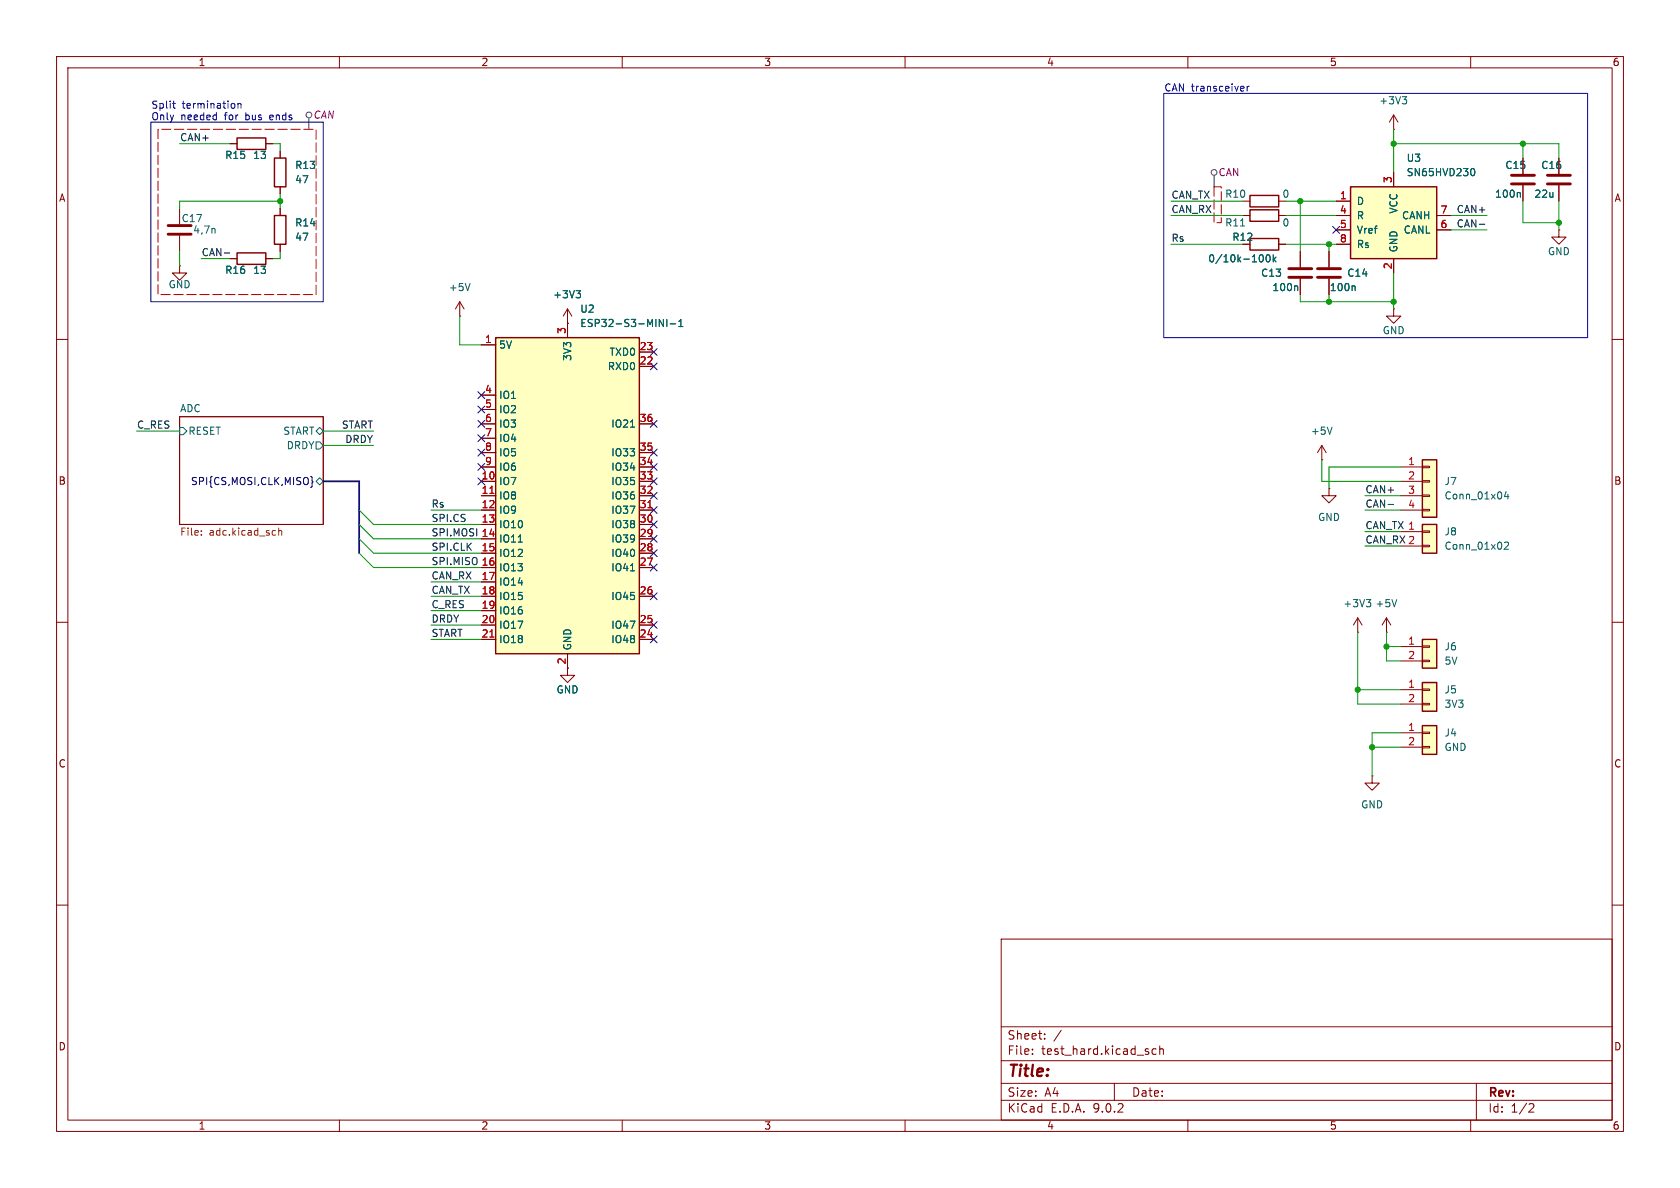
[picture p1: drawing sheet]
<svg xmlns="http://www.w3.org/2000/svg" width="297mm" height="210mm" viewBox="0 0 297 210" stroke-linecap="round" stroke-linejoin="round" font-family="sans-serif">
<g fill="none" stroke="#840000" stroke-width=".18">
<path d="M10 10h277v190h-277zM12 12h273v186h-273zM60 10v2M110 10v2M160 10v2M210 10v2M260 10v2M31.7 36.8v2.8M40.6 25.4h1.3M47 25.4h1.3M49.5 26.7v1.2M49.5 33v1.3"/>
<path d="M49.5 36.8v1.3M269.2 27.9v2.8M269.2 32.8v2.8M275.6 27.9v2.8M275.6 32.8v2.8M31.7 47v1.3h1.3l-1.3 1.2-1.2-1.2h1.2M31.7 47h.1M31.7 41.7v2.8M40.6 45.7h1.3M47 45.7h1.3M49.5 43.2v1.3M81.3 55.9h.1"/>
<path d="M81.3 53.3l-.8 1.3M81.3 53.3l.7 1.3M81.3 53.3v2.6M275.6 40.6v1.3h1.3l-1.3 1.3-1.3-1.3h1.3M275.6 40.6h.1M10 60h2M31.7 73.7h25.4v19h-25.4zM285 60h2M10 110h2M285 110h2M10 160h2M177 166h108v32h-108z"/>
<path d="M285 160h2M60 198v2M110 198v2M160 198v2M177 194.5h108M177 191.5h108M177 187.5h108M177 181.5h108M182.5 186.3v.1M182.5 185.5v.1M184.7 183.6v.1M184.7 182.8v.1"/>
<path d="M187.6 182.1l-1.3 2M197 191.5v3M204.4 185.5l-.4-.1-.3 .3v.4l.1 .2h.6M205 185.5l.2-.1 .4 .1 .1 .9M205 184.9v1.5M210 198v2M260 198v2M261 191.5v6.5M270.5 195.1l.5 .1 .2 .3-1 1.1h1"/>
</g>
<path d="M268.6 34l.2 .2v.7M38 40.4v.8M83.1 50.1l-.4 1.3M31.7 75.6h.7l.6 .6-.6 .6h-.7zM55.9 76.2l.6-.6 .6 .6-.6 .6zM55.9 78.1h.6l.6 .6-.6 .7h-.6zM55.9 85.1l.6-.6 .6 .6-.6 .6z" fill="none" stroke="#006464" stroke-width=".18"/>
<path d="M54.9 84.2l.3 .2v.6l.1 .2-.1 .2v.6l-.3 .2" fill="none" stroke="#000084" stroke-width=".18"/>
<path d="M35.6 94.5v.1M35.6 93.8v.2M48.6 93.8h.1M48.7 94.6h-.1M49.3 93.3v1.3M49.3 93.9l.1-.1h.4v.8" fill="none" stroke="#725600" stroke-width=".18"/>
<path d="M41.9 24.4h5.1v2h-5.1zM48.5 27.9h2v5.1h-2zM48.5 38.1h2v5.1h-2zM41.9 44.7h5.1v2h-5.1z" fill="none" stroke="#840000" stroke-width=".25"/>
<path d="M29.7 39.9h4.1M267.2 31h4.1M267.2 32.5h4.1M273.6 31h4M273.6 32.5h4M29.7 41.4h4.1" fill="none" stroke="#840000" stroke-width=".51"/>
<path d="M238.8 33h15.2v12.7h-15.2z" fill="#ffffc2"/>
<path d="M238.8 33h15.2v12.7h-15.2zM221 42.2h5.1v2h-5.1z" fill="none" stroke="#840000" stroke-width=".25"/>
<g fill="none" stroke="#840000" stroke-width=".18">
<path d="M236.2 35.6h2.6M236.2 38.1h2.6M246.4 30.5v2.5M254 38.1h2.5M100.3 57.2h.1M100.3 54.6l-.7 1.3M100.3 54.6l.8 1.3M100.3 54.6v2.6M226.1 43.2h1.2M236.2 40.6h2.6M236.2 43.2h2.6M246.4 45.7v2.6"/>
<path d="M254 40.6h2.5M100.3 118.1v1.3h1.3l-1.3 1.3-1.2-1.3h1.2M242.6 137.2v1.2h1.2l-1.2 1.3-1.3-1.3h1.3M242.6 137.2h.1"/>
</g>
<path d="M260.2 29.9l.1-.1a.68 .68 0 0 1 .4 .6 .68 .68 0 0 1-.4 .7l-.1-.1M101.8 51.4h.8l-.4 .5M102.4 51.9l.2 .2v.3l-.2 .2M222.8 45.1l.1-.1a.68 .68 0 0 1 .5 .7 .68 .68 0 0 1-.5 .6l-.1-.1M224 45.1l.1-.1a.68 .68 0 0 1 .5 .7 .68 .68 0 0 1-.5 .6 .84 .84 0 0 1-.1-1.2zM225.1 45v1.3M225.2 45.8l.4 .5M225.6 45.5l-.5 .4" fill="none" stroke="#006464" stroke-width=".18"/>
<path d="M251.5 81.3h2.5v10.1h-2.5z" fill="#ffffc2"/>
<path d="M251.5 81.3h2.5v10.1h-2.5z" fill="none" stroke="#840000" stroke-width=".25"/>
<path d="M247.6 82.6h3.9M247.6 85.1h3.9M247.6 87.6h3.9M247.6 90.2h3.9M251.5 82.4h1.2v.3h-1.2zM251.5 85h1.2v.2h-1.2zM251.5 87.5h1.2v.3h-1.2zM251.5 90h1.2v.3h-1.2z" fill="none" stroke="#840000" stroke-width=".18"/>
<path d="M266.3 86.9l-.3 .9h.8M266.6 87.4v.8" fill="none" stroke="#006464" stroke-width=".18"/>
<path d="M251.5 92.7h2.5v5.1h-2.5z" fill="#ffffc2"/>
<path d="M251.5 92.7h2.5v5.1h-2.5z" fill="none" stroke="#840000" stroke-width=".25"/>
<path d="M247.6 94h3.9M247.6 96.5h3.9M251.5 93.9h1.2v.2h-1.2zM251.5 96.4h1.2v.2h-1.2z" fill="none" stroke="#840000" stroke-width=".18"/>
<path d="M266 96l.4-.2 .3 .4-.8 .9h.8" fill="none" stroke="#006464" stroke-width=".18"/>
<path d="M87.6 59.7h25.4v55.9h-25.4z" fill="#ffffc2"/>
<path d="M87.6 59.7h25.4v55.9h-25.4z" fill="none" stroke="#840000" stroke-width=".25"/>
<g fill="none" stroke="#840000" stroke-width=".18">
<path d="M100.3 57.2v2.5M85.1 61h2.5M85.1 69.9h2.5M85.1 72.4h2.5M85.1 74.9h2.5M85.1 77.5h2.5M113 74.9h2.6M113 62.2h2.6M113 64.8h2.6M85.1 80h2.5M85.1 82.6h2.5M85.1 85.1h2.5"/>
<path d="M85.1 87.6h2.5M85.1 90.2h2.5M85.1 92.7h2.5M85.1 95.3h2.5M85.1 97.8h2.5M113 80h2.6M113 82.6h2.6M113 85.1h2.6M113 87.6h2.6M113 90.2h2.6M113 92.7h2.6M113 95.3h2.6"/>
<path d="M113 97.8h2.6M85.1 100.3h2.5M85.1 102.9h2.5M85.1 105.4h2.5M85.1 108h2.5M85.1 110.5h2.5M85.1 113h2.5M100.3 115.6v2.5M113 100.3h2.6M113 105.4h2.6M113 110.5h2.6M113 113h2.6"/>
<path d="M240 111.8h.1M240 109.2l-.7 1.3M240 109.2l.8 1.3M240 109.2v2.6M245.1 111.8h.1M245.1 109.2l-.8 1.3M245.1 109.2l.8 1.3M245.1 109.2v2.6"/>
</g>
<path d="M86.6 87.2h.7M114.5 89.8h.8M86.6 112.6h.7" fill="none" stroke="#a90000" stroke-width=".18"/>
<path d="M116.6 56.5l.7 1.2v-1.2M117.9 56.5v1.2M118.5 57.2h1M120 57.7h.7M120 56.8l.4-.3v1.2M111.5 75.5h.7M91.6 95.8h.8M111.5 100.9h.7M241.5 106h.8l-.4 .5M242.1 106.5l.2 .2v.3l-.2 .3M246.9 106l-.4 1.3" fill="none" stroke="#006464" stroke-width=".18"/>
<path d="M251.5 128.3h2.5v5.1h-2.5z" fill="#ffffc2"/>
<path d="M251.5 128.3h2.5v5.1h-2.5z" fill="none" stroke="#840000" stroke-width=".25"/>
<path d="M247.6 129.5h3.9M247.6 132.1h3.9M251.5 129.4h1.2v.3h-1.2zM251.5 132h1.2v.2h-1.2z" fill="none" stroke="#840000" stroke-width=".18"/>
<path d="M251.5 120.7h2.5v5h-2.5z" fill="#ffffc2"/>
<path d="M251.5 120.7h2.5v5h-2.5z" fill="none" stroke="#840000" stroke-width=".25"/>
<path d="M247.6 121.9h3.9M247.6 124.5h3.9M251.5 121.8h1.2v.2h-1.2zM251.5 124.3h1.2v.3h-1.2z" fill="none" stroke="#840000" stroke-width=".18"/>
<path d="M251.5 113h2.5v5.1h-2.5z" fill="#ffffc2"/>
<path d="M221 37.1h5.1v2h-5.1zM221 34.5h5.1v2.1h-5.1zM251.5 113h2.5v5.1h-2.5z" fill="none" stroke="#840000" stroke-width=".25"/>
<g fill="none" stroke="#840000" stroke-width=".18">
<path d="M40.6 25.4h1.3M47 25.4h1.3M49.5 26.7v1.2M49.5 33v1.3M49.5 36.8v1.3M219.7 38.1h1.3M219.7 35.6h1.3M226.1 38.1h1.2M226.1 35.6h1.2M236.2 38.1h2.6M236.2 35.6h2.6M246.4 22.9h.1"/>
<path d="M246.4 20.3l-.8 1.3M246.4 20.3l.7 1.3M246.4 20.3v2.6M246.4 30.5v2.5M254 38.1h2.5M269.2 27.9v2.8M269.2 32.8v2.8M275.6 27.9v2.8M275.6 32.8v2.8M40.6 45.7h1.3M47 45.7h1.3M49.5 43.2v1.3"/>
<path d="M100.3 57.2h.1M100.3 57.2v2.5M226.1 43.2h1.2M229.9 44.5v2.7M229.9 49.3v2.8M234.9 44.5v2.7M234.9 49.3v2.8M236.2 40.6h2.6M236.2 43.2h2.6M246.4 54.6v1.3h1.2l-1.2 1.3-1.3-1.3h1.3M246.4 54.6h.1M246.4 45.7v2.6"/>
<path d="M254 40.6h2.5M85.1 61h2.5M85.1 69.9h2.5M85.1 72.4h2.5M85.1 74.9h2.5M85.1 77.5h2.5M113 74.9h2.6M113 62.2h2.6M113 64.8h2.6M233.7 78.7l-.8 1.3M233.7 78.7l.7 1.3M233.7 78.7v2.6"/>
<path d="M85.1 80h2.5M85.1 82.6h2.5M85.1 85.1h2.5M85.1 87.6h2.5M85.1 90.2h2.5M85.1 92.7h2.5M85.1 95.3h2.5M85.1 97.8h2.5M113 80h2.6M113 82.6h2.6M113 85.1h2.6M113 87.6h2.6"/>
<path d="M113 90.2h2.6M113 92.7h2.6M113 95.3h2.6M113 97.8h2.6M233.7 81.3h.1M234.9 86.4v1.2h1.3l-1.3 1.3-1.2-1.3h1.2M234.9 86.4h.1M85.1 100.3h2.5M85.1 102.9h2.5M85.1 105.4h2.5M85.1 108h2.5M85.1 110.5h2.5"/>
<path d="M85.1 113h2.5M100.3 115.6v2.5M113 100.3h2.6M113 105.4h2.6M113 110.5h2.6M113 113h2.6M247.6 114.3h3.9M247.6 116.8h3.9M251.5 114.2h1.2v.2h-1.2zM251.5 116.7h1.2v.3h-1.2z"/>
</g>
<g fill="none" stroke="#006464" stroke-width=".18">
<path d="M247.9 17.1h.8l-.4 .5M248.4 17.6l.3 .2v.3l-.3 .3M219.3 39.9h.7M260.2 29.9l.1-.1a.68 .68 0 0 1 .4 .6 .68 .68 0 0 1-.4 .7l-.1-.1M268.6 34l.2 .2v.7M101.8 51.4h.8l-.4 .5M102.4 51.9l.2 .2v.3l-.2 .2M116.6 56.5l.7 1.2v-1.2M117.9 56.5v1.2M118.5 57.2h1M120 57.7h.7M120 56.8l.4-.3v1.2"/>
<path d="M222.8 45.1l.1-.1a.68 .68 0 0 1 .5 .7 .68 .68 0 0 1-.5 .6l-.1-.1M224 45.1l.1-.1a.68 .68 0 0 1 .5 .7 .68 .68 0 0 1-.5 .6 .84 .84 0 0 1-.1-1.2zM225.1 45v1.3M225.2 45.8l.4 .5M225.6 45.5l-.5 .4M229.2 50.5l.2 .2v.7M239.4 50.5l.2 .2v.7M111.5 75.5h.7M235.5 75.5l-.4 1.3M91.6 95.8h.8M111.5 100.9h.7"/>
</g>
<path d="M227.8 47.5h4.1M227.8 49h4.1M232.9 47.5h4.1M232.9 49h4.1" fill="none" stroke="#840000" stroke-width=".51"/>
<g fill="none" stroke="#484848" stroke-width=".18">
<path d="M54.6 20.8v2.1M214.6 31v2"/>
<circle cx="54.6" cy="20.3" r=".51"/>
<circle cx="214.6" cy="30.5" r=".51"/>
</g>
<path d="M27.9 22.9v29.2h28v-29.2h-28M214.6 33v6.4h1.3v-6.4h-1.3" fill="none" stroke="#f00" stroke-width=".18" stroke-dasharray="1.7 .6"/>
<path d="M261.5 39.6h1M39.7 44.7h.9M245.4 89.2h1" fill="none" stroke="#0f0f0f" stroke-width=".18"/>
<path d="M57.1 85.1h6.4v12.7" fill="none" stroke="#000084" stroke-width=".3"/>
<g fill="none" stroke="#009600" stroke-width=".18">
<path d="M31.7 25.4h8.9M48.3 25.4h1.2v1.3M49.5 35.6h-17.8v1.2M49.5 34.3v2.5M207 35.6h12.7M207 38.1h12.7M227.3 35.6h8.9M227.3 38.1h8.9M229.9 35.6v8.9M246.4 22.9v7.6M246.4 25.4h29.2v2.5M256.5 38.1h6.4"/>
<path d="M269.2 25.4v2.5M269.2 35.6v3.8h6.4M275.6 35.6v5M31.7 44.5v2.5M35.6 45.7h5M49.5 44.5v1.2h-1.2M81.3 55.9v5.1h3.8M207 43.2h12.7M227.3 43.2h8.9M229.9 52.1v1.2h16.5M234.9 43.2v1.3M234.9 52.1v1.2"/>
<path d="M246.4 48.3v6.3M256.5 40.6h6.4M24.1 76.2h7.6M57.1 76.2h8.9M57.1 78.7h8.9M63.5 97.8l2.5 2.5h19.1M63.5 95.3l2.5 2.5h19.1M63.5 90.2l2.5 2.5h19.1M63.5 92.7l2.5 2.6h19.1M76.2 90.2h8.9M233.7 81.3v3.8h13.9M241.3 90.2h6.3"/>
<path d="M241.3 87.6h6.3M241.3 94h6.3M241.3 96.5h6.3M247.6 82.6h-12.7v3.8M76.2 105.4h8.9M76.2 102.9h8.9M76.2 108h8.9M76.2 113h8.9M76.2 110.5h8.9M240 111.8v12.7h7.6M245.1 114.3h2.5M245.1 111.8v5h2.5"/>
<path d="M240 121.9h7.6M242.6 132.1h5M247.6 129.5h-5v7.7"/>
</g>
<g fill="none" stroke="#000084" stroke-width=".18">
<path d="M235.6 40l1.2 1.2M236.8 40l-1.2 1.2M84.5 71.8l1.2 1.2M84.5 76.9l1.2 1.2M84.5 74.3l1.2 1.2M84.5 69.2l1.2 1.3M84.5 79.4l1.2 1.2M85.7 71.8l-1.2 1.2M85.7 76.9l-1.2 1.2M85.7 74.3l-1.2 1.2M85.7 69.2l-1.2 1.3M85.7 79.4l-1.2 1.2"/>
<path d="M115 64.2l1.2 1.2M115 79.4l1.2 1.2M115 61.6l1.2 1.2M115 74.3l1.2 1.2M116.2 64.2l-1.2 1.2M116.2 79.4l-1.2 1.2M116.2 61.6l-1.2 1.2M116.2 74.3l-1.2 1.2M84.5 81.9l1.2 1.3M84.5 84.5l1.2 1.2M85.7 81.9l-1.2 1.3M85.7 84.5l-1.2 1.2"/>
<path d="M115 84.5l1.2 1.2M115 81.9l1.2 1.3M115 92.1l1.2 1.2M115 87l1.2 1.2M115 99.7l1.2 1.2M115 94.6l1.2 1.3M115 89.6l1.2 1.2M115 97.2l1.2 1.2M116.2 84.5l-1.2 1.2M116.2 81.9l-1.2 1.3M116.2 92.1l-1.2 1.2M116.2 87l-1.2 1.2"/>
<path d="M116.2 99.7l-1.2 1.2M116.2 94.6l-1.2 1.3M116.2 89.6l-1.2 1.2M116.2 97.2l-1.2 1.2M115 104.8l1.2 1.2M115 109.9l1.2 1.2M115 112.4l1.2 1.2M116.2 104.8l-1.2 1.2M116.2 109.9l-1.2 1.2M116.2 112.4l-1.2 1.2"/>
</g>
<path d="M30.5 18.3h.5M30.7 17.9v1.1l.3 .1M41.4 18.3l.1 .2-.1 .6M42.1 18.4l.2-.1h.3v.8M42.1 18.3v.8M205.7 16.5h75v43.2h-75zM219.7 15.2l.2 .4-.6 .1M219.9 16l-.2 .1M220.5 15.2v.9M220.8 15.2l-.3 .3M26.7 21.6h30.4v31.7h-30.4z" fill="none" stroke="#0000c2" stroke-width=".18"/>
<path d="M86.6 87.2h.7M114.5 89.8h.8M86.6 112.6h.7" fill="none" stroke="#a90000" stroke-width=".18"/>
<g fill="#009600" stroke="#009600" stroke-width=".18">
<circle cx="269.2" cy="25.4" r=".46"/>
<circle cx="275.6" cy="39.4" r=".46"/>
<circle cx="246.4" cy="25.4" r=".46"/>
<circle cx="234.9" cy="43.2" r=".46"/>
<circle cx="49.5" cy="35.6" r=".46"/>
<circle cx="242.6" cy="132.1" r=".46"/>
<circle cx="240" cy="121.9" r=".46"/>
<circle cx="245.1" cy="114.3" r=".46"/>
<circle cx="234.9" cy="53.3" r=".46"/>
<circle cx="246.4" cy="53.3" r=".46"/>
<circle cx="229.9" cy="35.6" r=".46"/>
</g>
<text font-size="2.8" fill="#840000" x="178" y="190.9">Title:</text>
<g font-size="2.1" fill="#840000">
<text x="178" y="184">Sheet:</text>
<text x="178" y="186.7">File:</text>
<text x="184.1" y="186.7">test_hard.kicad_sch</text>
<text x="178" y="196.9">KiCad</text>
<text x="178" y="194.1">Size:</text>
<text x="184.7" y="194.1">A4</text>
<text x="185.7" y="196.9">E.D.A.</text>
<text x="193.3" y="196.9">9.0.2</text>
<text x="200" y="194.1">Date:</text>
<text x="263" y="194.3">Rev:</text>
<text x="263" y="196.9">Id:</text>
<text x="267.1" y="196.9">1/2</text>
</g>
<g font-size="1.8" fill="#840000">
<text x="35" y="11.9">1</text>
<text x="85" y="11.9">2</text>
<text x="135" y="11.9">3</text>
<text x="185" y="11.9">4</text>
<text x="235" y="11.9">5</text>
<text x="285" y="11.9">6</text>
<text x="10.3" y="35.9">A</text>
<text x="285.3" y="35.9">A</text>
<text x="217.8" y="42.8">R12</text>
<text x="10.3" y="85.9">B</text>
<text x="285.3" y="85.9">B</text>
<text x="100.1" y="117.5" transform="rotate(-90 100.1 117.5)">2</text>
<text x="10.3" y="135.9">C</text>
<text x="285.3" y="135.9">C</text>
<text x="10.3" y="185.9">D</text>
<text x="285.3" y="185.9">D</text>
<text x="35" y="199.9">1</text>
<text x="85" y="199.9">2</text>
<text x="135" y="199.9">3</text>
<text x="185" y="199.9">4</text>
<text x="235" y="199.9">5</text>
<text x="285" y="199.9">6</text>
</g>
<g font-size="1.8" fill="#0000c2">
<text x="205.7" y="16.3">CAN transceiver</text>
<text x="26.7" y="19.3">Split</text>
<text x="26.7" y="21.3">Only</text>
<text x="32" y="21.3">needed</text>
<text x="32.2" y="19.3">termination</text>
<text x="39.8" y="21.3">for</text>
<text x="43.7" y="21.3">bus</text>
<text x="48.2" y="21.3">ends</text>
</g>
<g font-size="1.8" fill="#840084">
<text x="55.3" y="21.2">CAN</text>
<text x="215.3" y="31.3">CAN</text>
</g>
<g font-size="1.8" fill="#006464">
<text x="243.7" y="18.6">+3V3</text>
<text x="39.7" y="28.3">R15</text>
<text x="44.7" y="28.3">13</text>
<text x="248.6" y="28.8">U3</text>
<text x="52.1" y="30.1">R13</text>
<text x="52.1" y="32.6">47</text>
<text x="216.5" y="35.2">R10</text>
<text x="226.6" y="35.2">0</text>
<text x="248.6" y="31.3">SN65HVD230</text>
<text x="264.2" y="35.2">100n</text>
<text x="266" y="30.1">C15</text>
<text x="271.2" y="35.2">22u</text>
<text x="272.4" y="30.1">C16</text>
<text x="32" y="39.5">C17</text>
<text x="34" y="41.5">4,7n</text>
<text x="52.1" y="40.2">R14</text>
<text x="216.5" y="40.2">R11</text>
<text x="226.6" y="40.2">0</text>
<text x="239.8" y="36.4">D</text>
<text x="239.8" y="39">R</text>
<text x="239.8" y="41.5">Vref</text>
<text x="247.2" y="37.9" transform="rotate(-90 247.2 37.9)">VCC</text>
<text x="247.8" y="39">CANH</text>
<text x="248.1" y="41.5">CANL</text>
<text x="52.1" y="42.8">47</text>
<text x="213.5" y="46.6">0/10k-100k</text>
<text x="239.8" y="44">Rs</text>
<text x="247.2" y="44.7" transform="rotate(-90 247.2 44.7)">GND</text>
<text x="273.6" y="45.3">GND</text>
<text x="29.7" y="51.2">GND</text>
<text x="39.7" y="48.6">R16</text>
<text x="44.7" y="48.6">13</text>
<text x="79.2" y="51.7">+5V</text>
<text x="97.7" y="52.9">+3V3</text>
<text x="222.8" y="49.1">C13</text>
<text x="224.8" y="51.7">100n</text>
<text x="235" y="51.7">100n</text>
<text x="238.1" y="49.1">C14</text>
<text x="102.5" y="58">ESP32-S3-MINI-1</text>
<text x="102.5" y="55.5">U2</text>
<text x="244.3" y="59.3">GND</text>
<text x="88.1" y="61.8">5V</text>
<text x="101.2" y="63.9" transform="rotate(-90 101.2 63.9)">3V3</text>
<text x="107.4" y="65.6">RXD0</text>
<text x="107.7" y="63.1">TXD0</text>
<text x="88.1" y="70.7">IO1</text>
<text x="31.7" y="72.9">ADC</text>
<text x="33.2" y="77.1">RESET</text>
<text x="50" y="77.1">START</text>
<text x="88.1" y="73.3">IO2</text>
<text x="88.1" y="75.8">IO3</text>
<text x="108" y="75.8">IO21</text>
<text x="231.6" y="77.1">+5V</text>
<text x="50.6" y="79.6">DRDY</text>
<text x="88.1" y="78.3">IO4</text>
<text x="88.1" y="80.9">IO5</text>
<text x="88.1" y="83.4">IO6</text>
<text x="108" y="80.9">IO33</text>
<text x="108" y="83.4">IO34</text>
<text x="88.1" y="86">IO7</text>
<text x="88.1" y="88.5">IO8</text>
<text x="108" y="86">IO35</text>
<text x="108" y="88.5">IO36</text>
<text x="255.3" y="86">J7</text>
<text x="255.3" y="88.5">Conn_01x04</text>
<text x="88.1" y="91">IO9</text>
<text x="88.1" y="93.6">IO10</text>
<text x="108" y="91">IO37</text>
<text x="108" y="93.6">IO38</text>
<text x="232.9" y="92.3">GND</text>
<text x="255.3" y="94.8">J8</text>
<text x="88.1" y="96.1">IO11</text>
<text x="88.1" y="98.7">IO12</text>
<text x="88.1" y="101.2">IO13</text>
<text x="108" y="96.1">IO39</text>
<text x="108" y="98.7">IO40</text>
<text x="108" y="101.2">IO41</text>
<text x="255.3" y="97.4">Conn_01x02</text>
<text x="88.1" y="103.7">IO14</text>
<text x="88.1" y="106.3">IO15</text>
<text x="108" y="106.3">IO45</text>
<text x="237.4" y="107.5">+3V3</text>
<text x="243.1" y="107.5">+5V</text>
<text x="88.1" y="108.8">IO16</text>
<text x="88.1" y="111.4">IO17</text>
<text x="88.1" y="113.9">IO18</text>
<text x="108" y="111.4">IO47</text>
<text x="108" y="113.9">IO48</text>
<text x="101.2" y="115.1" transform="rotate(-90 101.2 115.1)">GND</text>
<text x="255.3" y="115.2">J6</text>
<text x="255.3" y="117.7">5V</text>
<text x="98.3" y="122.8">GND</text>
<text x="255.3" y="122.8">J5</text>
<text x="255.3" y="125.3">3V3</text>
<text x="255.3" y="130.4">J4</text>
<text x="255.3" y="132.9">GND</text>
<text x="240.5" y="143.1">GND</text>
</g>
<g font-size="1.8" fill="#0f0f0f">
<text x="31.7" y="25.1">CAN+</text>
<text x="207" y="35.2">CAN_TX</text>
<text x="207" y="37.8">CAN_RX</text>
<text x="257.4" y="40.3">CAN-</text>
<text x="257.4" y="37.8">CAN+</text>
<text x="35.6" y="45.4">CAN-</text>
<text x="207" y="42.8">Rs</text>
<text x="24.1" y="75.9">C_RES</text>
<text x="60.3" y="75.9">START</text>
<text x="60.9" y="78.4">DRDY</text>
<text x="76.2" y="89.8">Rs</text>
<text x="241.3" y="89.8">CAN-</text>
<text x="241.3" y="87.3">CAN+</text>
<text x="76.2" y="92.4">SPI.CS</text>
<text x="76.2" y="94.9">SPI.MOSI 14</text>
<text x="241.3" y="93.6">CAN_TX 1</text>
<text x="76.2" y="97.4">SPI.CLK</text>
<text x="76.2" y="100">SPI.MISO 16</text>
<text x="241.3" y="96.2">CAN_RX 2</text>
<text x="76.2" y="105.1">CAN_TX</text>
<text x="76.2" y="102.5">CAN_RX</text>
<text x="76.2" y="107.6">C_RES</text>
<text x="76.2" y="110.1">DRDY</text>
<text x="76.2" y="112.7">START</text>
</g>
<g font-size="1.8" fill="#a90000">
<text x="236.8" y="35.3">1</text>
<text x="246.1" y="32.5" transform="rotate(-90 246.1 32.5)">3</text>
<text x="236.8" y="37.8">4</text>
<text x="236.8" y="40.4">5</text>
<text x="254.6" y="37.8">7</text>
<text x="254.6" y="40.4">6</text>
<text x="236.8" y="42.9">8</text>
<text x="246.1" y="47.7" transform="rotate(-90 246.1 47.7)">2</text>
<text x="100.1" y="59.1" transform="rotate(-90 100.1 59.1)">3</text>
<text x="85.7" y="60.7">1</text>
<text x="113" y="62">23</text>
<text x="113" y="64.5">22</text>
<text x="85.7" y="69.6">4</text>
<text x="85.7" y="72.1">5</text>
<text x="85.7" y="74.7">6</text>
<text x="85.7" y="77.2">7</text>
<text x="113" y="74.7">36</text>
<text x="85.7" y="79.8">8</text>
<text x="85.7" y="82.3">9</text>
<text x="113" y="79.8">35</text>
<text x="113" y="82.3">34</text>
<text x="248.8" y="82.3">1</text>
<text x="85" y="84.8">10</text>
<text x="85" y="87.4">11</text>
<text x="85" y="89.9">12</text>
<text x="113" y="84.8">33</text>
<text x="113" y="87.4">32</text>
<text x="113" y="89.9">31</text>
<text x="248.8" y="84.8">2</text>
<text x="248.8" y="87.4">3</text>
<text x="248.8" y="89.9">4</text>
<text x="85" y="92.5">13</text>
<text x="85" y="95">14</text>
<text x="113" y="92.5">30</text>
<text x="113" y="95">29</text>
<text x="85" y="97.5">15</text>
<text x="85" y="100.1">16</text>
<text x="113" y="97.5">28</text>
<text x="113" y="100.1">27</text>
<text x="85" y="102.6">17</text>
<text x="85" y="105.2">18</text>
<text x="85" y="107.7">19</text>
<text x="113" y="105.2">26</text>
<text x="85" y="110.2">20</text>
<text x="85" y="112.8">21</text>
<text x="113" y="110.2">25</text>
<text x="113" y="112.8">24</text>
<text x="248.8" y="114">1</text>
<text x="248.8" y="116.6">2</text>
<text x="248.8" y="121.7">1</text>
<text x="248.8" y="124.2">2</text>
<text x="248.8" y="129.3">1</text>
<text x="248.8" y="131.8">2</text>
</g>
<text font-size="1.8" fill="#000084" x="33.7" y="86">SPI{CS,MOSI,CLK,MISO}</text>
<g font-size="1.8" fill="#725600">
<text x="31.7" y="95">File:</text>
<text x="37" y="95">adc.kicad_sch</text>
</g>
</svg>
